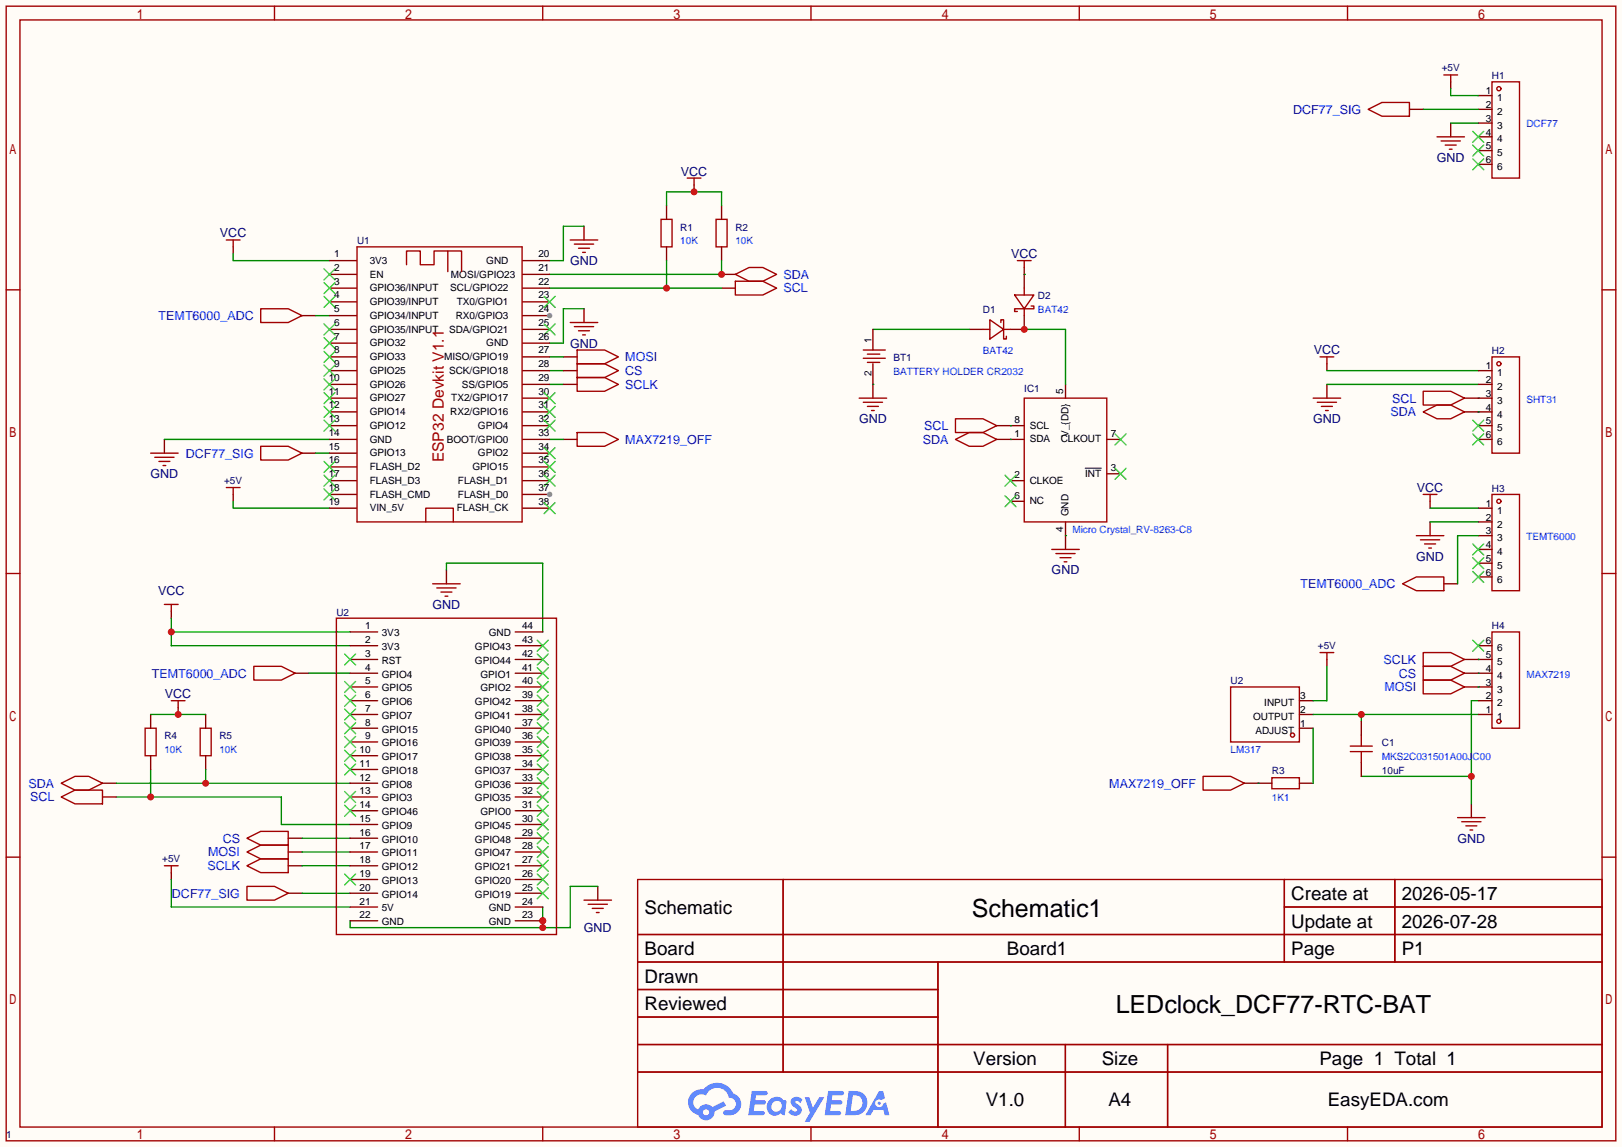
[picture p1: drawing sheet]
<svg xmlns="http://www.w3.org/2000/svg" width="299mm" height="212mm" viewBox="0 0 299 212" stroke-linecap="round" stroke-linejoin="round" font-family="sans-serif">
<path d="M0 0h299.5v211.8h-299.5z" fill="#fffcf7"/>
<g fill="none" stroke="#a10000" stroke-width=".25">
<path d="M1.1 1.1h297.2v209.6h-297.2zM3.7 3.7h292.1v204.5h-292.1zM50.7 1.1v2.6M100.2 1.1v2.6M149.7 1.1v2.6M199.3 1.1v2.6M248.8 1.1v2.6M1.1 53.5h2.6M295.8 53.5h2.5M1.1 105.9h2.6M295.8 105.9h2.5M1.1 158.3h2.6"/>
<path d="M295.8 158.3h2.5M117.7 162.4h178.1v45.8h-178.1zM117.7 172.6h178.1M117.7 177.7h178.1M144.6 162.4v35.6M173.2 177.7v30.5M237.1 162.4v15.3M237.1 167.5h58.7M257.5 162.4v15.3M117.7 182.8h55.5M117.7 192.9h178.1M117.7 187.8h55.5"/>
<path d="M117.7 198h178.1M196.7 192.9v15.3M215.6 192.9v15.3M50.7 208.2v2.5M100.2 208.2v2.5M149.7 208.2v2.5M199.3 208.2v2.5M248.8 208.2v2.5"/>
</g>
<g fill="#5487ff">
<path d="M146.3 202.8a1.3 1.3 0 0 1 1.8 .3l-.4 .6a.54 .54 0 0 0-.9-.2l.1 .2a1.58 1.58 0 0 1 1.1 1.6 1.43 1.43 0 0 1-2.5 .1l.6-.6a.64 .64 0 0 0 .5 .5 .64 .64 0 0 0 .6-.3l-.1-.2a1.6 1.6 0 0 1-1.1-1.6z"/>
<path d="M148.6 202.7h.8l.7 1.9 1.2-1.9h.9l-2.7 4.5h-.9l.9-1.7z"/>
<path d="M138.8 201.5h1.6a1.31 1.31 0 0 1 1.3 .2 .4 .4 0 0 1-.4 .6h-1.7l-.2 .9h1.7a.4 .4 0 0 1 .3 .4 .4 .4 0 0 1-.4 .4h-1.7l-.1 1.2h.8a1.23 1.23 0 0 1 1.1 .2 .39 .39 0 0 1-.3 .6h-2.6z"/>
<path d="M152.9 201.5h1.6a1.32 1.32 0 0 1 1.3 .2 .39 .39 0 0 1-.4 .6h-1.7l-.2 .9h1.7a.4 .4 0 0 1 .3 .4 .4 .4 0 0 1-.4 .4h-1.7l-.1 1.2h.8a1.23 1.23 0 0 1 1.1 .2 .39 .39 0 0 1-.3 .6h-2.6z"/>
<path d="M162.3 201.5h.7l.4 1.3-.7 .4a.75 .75 0 0 0-1.1 .3 .75 .75 0 0 0 .5 1 .75 .75 0 0 0 1-.6l.5-.3 .6 2.4h-.8l-.3-1h-1.8l-.6 1h-.9z"/>
<path d="M156.7 201.5l-.6 4.5h1.4a2.27 2.27 0 0 0 2.6-2.3 2.27 2.27 0 0 0-2.7-2.2zM157.5 202.3a1.5 1.5 0 0 1 1.8 1.5 1.5 1.5 0 0 1-2 1.4h-.2z"/>
<path d="M142.1 203.1a1.62 1.62 0 0 0-.4 2.1 1.62 1.62 0 0 0 2.1 .7l.3-.3 .4 .3 .4 .1 .3-2.5-.2-.3h-.4a1.58 1.58 0 0 0-2.5-.1zM142.7 203.6a.99 .99 0 0 1 1.6 .3 .99 .99 0 0 1-.8 1.4 .94 .94 0 0 1-1.1-.5 .94 .94 0 0 1 .3-1.2z"/>
<path d="M127.8 201.9a2.37 2.37 0 0 0 1.1 4 1.54 1.54 0 0 0 1.8 1 1.54 1.54 0 0 0 1.2-1.6l2.2-1.1-.5-.8-2.1 1.1a1.57 1.57 0 0 0-2.6 .4 1.5 1.5 0 0 1-.7-2.1 1.5 1.5 0 0 1 2.1-.5 2.23 2.23 0 0 1 2.3-1.4 2.23 2.23 0 0 1 2 1.8 1.16 1.16 0 0 1 1.3 1.1 1.16 1.16 0 0 1-1.1 1.3h-.7a.47 .47 0 0 0-.6 .3 .47 .47 0 0 0 .5 .6 2.23 2.23 0 0 0 2.2-.7 2.23 2.23 0 0 0 .4-2.3 2.16 2.16 0 0 0-1.3-1.1 3.2 3.2 0 0 0-5.4-.7l-1.1 .1zM129.8 205.4a.58 .58 0 0 1 1.1 0 .58 .58 0 0 1-1.1 0z"/>
<circle cx="162.3" cy="203.8" r=".28"/>
</g>
<g fill="none" stroke="#870000" stroke-width=".25">
<path d="M123.1 38v2.5M133.2 38v2.5M123.1 45.6v2.5M133.2 45.6v2.5M133.2 53.2h2.6M189.1 58.3v2.5h-2.5M189.1 50.7v2.5M178.9 60.8h2.6M239.9 129.4h2.5M239.9 132h2.5M239.9 134.5h2.5M232.3 144.7h2.5"/>
<path d="M239.9 144.7h2.5"/>
</g>
<g fill="none" stroke="#a10000" stroke-width=".25">
<path d="M122 40.5h2.1v5.1h-2.1zM132.2 40.5h2v5.1h-2zM135.8 51.9h5l2.6 1.3-2.6 1.3h-5zM182.8 59.1l2.5 1.7-2.5 1.8zM184.8 59.6v-.5h.5v3.5h.5v-.5M187.3 54.5h3.6l-1.8 2.5zM189.1 53.2v1.3M189.1 57v1.3M190.4 56.5h.5v.5h-3.6v.5h.5M181.5 60.8h1.3M185.3 60.8h1.3M227.2 126.9h12.7v10.1h-12.7z"/>
<path d="M234.8 143.6h5.1v2.1h-5.1z"/>
<circle cx="238.6" cy="135.8" r=".38"/>
</g>
<path d="M101.5 53.2h31.7M123.1 48.1v5.1" fill="none" stroke="#008700" stroke-width=".25"/>
<circle cx="123.1" cy="53.2" r=".63" fill="#c00"/>
<path d="M133.2 50.7h2.6M189.1 49.4v1.3M161.2 71v2.5M245 67.2v1.3" fill="none" stroke="#870000" stroke-width=".25"/>
<path d="M135.8 50.7l2.5-1.3h2.5l2.6 1.3-2.6 1.2h-2.5zM187.8 48.1h2.6M189.1 48.1v1.3M158.6 73.5h5.1M159.4 74.3h3.5M160.1 75.1h2.1M160.9 75.8h.5M243.7 65.9h2.6M245 65.9v1.3" fill="none" stroke="#a10000" stroke-width=".25"/>
<path d="M133.2 48.1v2.6h-31.7M189.1 50.7h.1M161.2 60.8h17.7" fill="none" stroke="#008700" stroke-width=".25"/>
<circle cx="133.2" cy="50.7" r=".63" fill="#c00"/>
<path d="M123.1 38v-2.6h10.1v2.6M245 68.5h27.9M245 71h27.9M272.9 73.5h.1" fill="none" stroke="#008700" stroke-width=".25"/>
<path d="M128.1 34.2v1.2M245 71v2.5M270.4 73.5h2.5M270.4 76.1h2.5" fill="none" stroke="#870000" stroke-width=".25"/>
<path d="M126.9 32.9h2.5M128.1 32.9v1.3M242.4 73.5h5.1M243.2 74.3h3.6M244 75.1h2M244.7 75.8h.5M262.8 72.3h5l2.6 1.2-2.6 1.3h-5zM262.8 76.1l2.5-1.3h2.5l2.6 1.3-2.6 1.2h-2.5z" fill="none" stroke="#a10000" stroke-width=".25"/>
<circle cx="128.1" cy="35.4" r=".63" fill="#c00"/>
<path d="M245 121.8v1.3" fill="none" stroke="#870000" stroke-width=".25"/>
<path d="M243.7 120.5h2.6M245 120.5v1.3" fill="none" stroke="#a10000" stroke-width=".25"/>
<path d="M242.4 132h30.5M251.3 132v1.2" fill="none" stroke="#008700" stroke-width=".25"/>
<circle cx="251.3" cy="132" r=".63" fill="#c00"/>
<path d="M245 123.1v6.3h-2.6M272.9 129.4h-1.2v19.1M251.3 143.4h20.4" fill="none" stroke="#008700" stroke-width=".25"/>
<path d="M270.4 121.8h2.5M270.4 124.3h2.5M270.4 126.9h2.5M229.7 144.7h2.6M271.7 148.5v2.5" fill="none" stroke="#870000" stroke-width=".25"/>
<path d="M262.8 120.5h5l2.6 1.3-2.6 1.3h-5zM262.8 123.1h5l2.6 1.2-2.6 1.3h-5zM262.8 125.6h5l2.6 1.3-2.6 1.2h-5zM222.1 143.4h5.1l2.5 1.3-2.5 1.2h-5.1zM269.1 151h5.1M269.9 151.8h3.5M270.6 152.5h2.1M271.4 153.3h.5" fill="none" stroke="#a10000" stroke-width=".25"/>
<circle cx="271.7" cy="143.4" r=".63" fill="#c00"/>
<path d="M186.6 78.6h2.5M196.7 71v2.5M186.6 81.2h2.5M186.6 88.8h2.5M186.6 92.6h2.5M196.7 96.4v2.5M204.3 81.2h2.6M204.3 87.5h2.6" fill="none" stroke="#870000" stroke-width=".25"/>
<path d="M185.5 87.8l2.1 2M185.5 91.6l2.1 2M187.6 87.8l-2.1 2M187.6 91.6l-2.1 2M205.9 80.1l2 2.1M205.9 86.5l2 2M207.9 80.1l-2 2.1M207.9 86.5l-2 2" fill="none" stroke="#3c3" stroke-width=".25"/>
<path d="M200.4 86.5h2.9" fill="none" stroke="#000" stroke-width=".18"/>
<path d="M189.1 73.5h15.2v22.9h-15.2z" fill="none" stroke="#a10000" stroke-width=".25"/>
<path d="M189.1 60.8h7.6v10.2" fill="none" stroke="#008700" stroke-width=".25"/>
<circle cx="189.1" cy="60.8" r=".63" fill="#c00"/>
<g fill="none" stroke="#870000" stroke-width=".25">
<path d="M267.8 15.1v1.3M272.9 17.7h2.6M260.2 20.2h2.6M267.8 22.7v2.6M272.9 20.2h2.6M272.9 22.7h2.6M272.9 25.3h2.6M272.9 27.8h2.6M272.9 30.4h2.6M43.1 45.6v1.3M55.8 58.3h2.5M60.8 58.3h5"/>
<path d="M60.8 48.1h5M60.8 50.7h5M60.8 53.2h5M60.8 55.8h5M96.5 58.3h5M96.5 48.1h5M96.5 50.7h5M96.5 53.2h5M96.5 55.8h5M107.8 41.8v2.5M107.8 57v2.6M60.8 78.6h5"/>
<path d="M60.8 68.5h5M60.8 71h5M60.8 73.5h5M60.8 76.1h5M60.8 65.9h5M60.8 60.8h5M60.8 63.4h5M104 68.5h2.6M104 71h2.6M104 65.9h2.6M161.2 60.8v3.8M161.2 67.2v3.8"/>
<path d="M184 78.6h2.6M272.9 78.6h2.6M272.9 68.5h2.6M272.9 71h2.6M272.9 73.5h2.6M272.9 76.1h2.6M30.4 81.2v2.5M43.1 91.3v1.3M55.8 83.7h2.5M60.8 81.2h5M60.8 93.9h5M60.8 83.7h5"/>
<path d="M60.8 86.2h5M60.8 88.8h5M60.8 91.3h5M104 81.2h2.6M184 81.2h2.6M196.7 98.9v2.6M264 92.6v1.3M264 96.4v2.5M272.9 81.2h2.6M272.9 93.9h2.6M272.9 96.4h2.6M272.9 98.9h2.6"/>
<path d="M266.6 107.8h2.5M272.9 101.5h2.6M272.9 104h2.6M272.9 106.6h2.6M272.9 119.3h2.6M251.3 133.2v2.6M272.9 132h2.6M272.9 129.4h2.6M272.9 126.9h2.6M272.9 124.3h2.6M272.9 121.8h2.6M251.3 140.8v2.6"/>
</g>
<g fill="none" stroke="#a10000" stroke-width=".25">
<path d="M266.6 13.8h2.5M267.8 13.8v1.3M275.5 15.1h5v17.8h-5zM252.6 20.2l2.5-1.3h5.1v2.6h-5.1zM265.3 25.3h5.1M266.1 26h3.5M266.8 26.8h2.1M267.6 27.6h.5M41.8 44.3h2.5M43.1 44.3v1.3M48.1 57h5.1l2.6 1.3-2.6 1.3h-5.1zM105.3 44.3h5.1"/>
<path d="M105.3 59.6h5.1M106 45.1h3.6M106.8 45.8h2M107.6 46.6h.5M106 60.3h3.6M106.6 69.7h5l2.6 1.3-2.6 1.3h-5zM106.6 67.2h5l2.6 1.3-2.6 1.2h-5zM106.6 64.6h5l2.6 1.3-2.6 1.3h-5zM106.6 79.9h5l2.6 1.3-2.6 1.2h-5zM106.8 61.1h2M107.6 61.8h.5M159.4 64.6h4"/>
<path d="M159.4 66.2h4M160.1 65.4h2.3M160.1 66.9h2.3M176.4 77.3h5.1l2.5 1.3-2.5 1.3h-5.1zM275.5 65.9h5v17.8h-5zM27.8 83.7h5.1M28.6 84.5h3.5M29.3 85.2h2.1M30.1 86h.5M41.8 90h2.5M43.1 90v1.3M48.1 82.4h5.1l2.6 1.3-2.6 1.3h-5.1z"/>
<path d="M176.4 81.2l2.5-1.3h2.6l2.5 1.3-2.5 1.2h-2.6zM261.5 98.9h5.1M262.3 99.7h3.5M262.8 91.3h2.5M264 91.3v1.3M275.5 91.3h5v17.8h-5zM194.2 101.5h5.1M194.9 102.2h3.6M195.7 103h2M196.5 103.8h.5M259 107.8l2.5-1.2h5.1v2.5h-5.1zM263 100.5h2"/>
<path d="M263.8 101.2h.5M275.5 116.7h5v17.8h-5zM249.3 138.8h4.1M249.3 137.8h4.1M251.3 135.8v2M251.3 138.8v2"/>
<circle cx="276.7" cy="16.4" r=".38"/>
<circle cx="276.7" cy="67.2" r=".38"/>
<circle cx="276.7" cy="92.6" r=".38"/>
<circle cx="276.7" cy="133.2" r=".38"/>
</g>
<g fill="none" stroke="#008700" stroke-width=".25">
<path d="M267.8 16.4v1.3h5.1M262.8 20.2h10.1M267.8 22.7h5.1M43.1 46.9v1.2h17.7M58.3 58.3h2.5M107.8 41.8h-3.8v6.3h-2.5M107.8 57h-3.8v6.4h-2.5M101.5 68.5h2.5M101.5 71h2.5M101.5 65.9h2.5M161.2 71h.1M186.6 78.6h.1"/>
<path d="M272.9 76.1h.1M30.4 81.2h30.4M43.1 92.6v1.3h17.7M58.3 83.7h2.5M101.5 81.2h2.5M186.6 81.2h.1M196.7 98.9h.1M264 93.9h8.9M264 96.4h8.9M272.9 98.9h-3.8v8.9M242.4 134.5v10.2M272.9 121.8h.1"/>
<path d="M272.9 124.3h.1M272.9 126.9h.1M232.3 144.7h.1"/>
</g>
<g fill="none" stroke="#3c3" stroke-width=".25">
<path d="M271.9 24.3l2 2M271.9 26.8l2 2M271.9 29.3l2 2.1M273.9 24.3l-2 2M273.9 26.8l-2 2M273.9 29.3l-2 2.1M59.8 49.7l2 2M59.8 52.2l2 2M59.8 54.7l2 2.1M59.8 59.8l2 2M61.8 49.7l-2 2M61.8 52.2l-2 2"/>
<path d="M61.8 54.7l-2 2.1M61.8 59.8l-2 2M100.5 54.7l2 2.1M102.5 54.7l-2 2.1M59.8 62.4l2 2M59.8 64.9l2 2M59.8 67.4l2 2.1M59.8 70l2 2M59.8 72.5l2 2M59.8 75.1l2 2M59.8 77.6l2 2M61.8 62.4l-2 2"/>
<path d="M61.8 64.9l-2 2M61.8 67.4l-2 2.1M61.8 70l-2 2M61.8 72.5l-2 2M61.8 75.1l-2 2M61.8 77.6l-2 2M271.9 77.6l2 2M273.9 77.6l-2 2M59.8 85.2l2 2M59.8 87.8l2 2M59.8 90.3l2 2M61.8 85.2l-2 2"/>
<path d="M61.8 87.8l-2 2M61.8 90.3l-2 2M271.9 80.1l2 2.1M273.9 80.1l-2 2.1M271.9 100.5l2 2M271.9 103l2 2M271.9 105.5l2 2.1M271.9 118.2l2 2.1M273.9 100.5l-2 2M273.9 103l-2 2M273.9 105.5l-2 2.1M273.9 118.2l-2 2.1"/>
</g>
<circle cx="101.5" cy="58.3" r=".51" fill="#999"/>
<g fill="none" stroke="#870000" stroke-width=".25">
<path d="M96.5 60.8h5M96.5 63.4h5M96.5 65.9h5M96.5 68.5h5M96.5 71h5M96.5 73.5h5M96.5 76.1h5M96.5 78.6h5M96.5 81.2h5M96.5 83.7h5M96.5 86.2h5M96.5 88.8h5"/>
<path d="M96.5 91.3h5"/>
</g>
<g fill="none" stroke="#3c3" stroke-width=".25">
<path d="M100.5 59.8l2 2M102.5 59.8l-2 2M100.5 72.5l2 2M100.5 75.1l2 2M100.5 77.6l2 2M102.5 72.5l-2 2M102.5 75.1l-2 2M102.5 77.6l-2 2M100.5 82.7l2 2M100.5 85.2l2 2M100.5 87.8l2 2M102.5 82.7l-2 2"/>
<path d="M102.5 85.2l-2 2M102.5 87.8l-2 2"/>
</g>
<circle cx="101.5" cy="91.3" r=".51" fill="#999"/>
<path d="M96.5 93.9h5M31.6 161.2v1.2M110.4 163.7v2.5" fill="none" stroke="#870000" stroke-width=".25"/>
<path d="M100.5 92.8l2 2.1M102.5 92.8l-2 2.1" fill="none" stroke="#3c3" stroke-width=".25"/>
<path d="M65.9 45.6h30.5v50.8h-30.5zM75.1 48.9v-2.5h2.5v2.5h2.5v-2.5h2.6v3.8M82.7 46.4h2.5v3.8M78.6 96.4v-2.5h5.1v2.5M30.4 159.9h2.5M31.6 159.9v1.3M107.8 166.2h5.1M108.6 167h3.5M109.3 167.8h2.1M110.1 168.5h.5" fill="none" stroke="#a10000" stroke-width=".25"/>
<path d="M31.6 162.4v5.1h33M100.2 167.5v3.8M110.4 163.7h-5.1v7.6h-40.7v-1.2" fill="none" stroke="#008700" stroke-width=".25"/>
<g fill="#c00">
<circle cx="100.2" cy="171.3" r=".63"/>
<circle cx="100.2" cy="170.1" r=".63"/>
</g>
<path d="M31.6 112.9v1.3" fill="none" stroke="#870000" stroke-width=".25"/>
<path d="M30.4 111.6h2.5M31.6 111.6v1.3" fill="none" stroke="#a10000" stroke-width=".25"/>
<path d="M31.6 116.7h33M31.6 114.2v5.1h33" fill="none" stroke="#008700" stroke-width=".25"/>
<circle cx="31.6" cy="116.7" r=".63" fill="#c00"/>
<path d="M82.4 105.3v2.5M54.5 124.3h2.5M53.2 159.9h2.6M53.2 154.8h2.6M53.2 157.4h2.6" fill="none" stroke="#870000" stroke-width=".25"/>
<path d="M79.9 107.8h5.1M80.6 108.6h3.6M81.4 109.3h2M82.2 110.1h.5M46.9 123.1h5l2.6 1.2-2.6 1.3h-5zM45.6 159.9l2.5-1.3h5.1v2.6h-5.1zM45.6 154.8l2.5-1.3h5.1v2.6h-5.1zM45.6 157.4l2.5-1.3h5.1v2.5h-5.1z" fill="none" stroke="#a10000" stroke-width=".25"/>
<path d="M82.4 105.3v-1.3h17.8v12.7M57 124.3h7.6M21.5 147.2h30.4v5.1h12.7M27.8 142.1v5.1" fill="none" stroke="#008700" stroke-width=".25"/>
<circle cx="27.8" cy="147.2" r=".63" fill="#c00"/>
<path d="M27.8 132v2.5M27.8 139.6v2.5M38 132v2.5M38 139.6v2.5M18.9 147.2h2.6M18.9 144.7h2.6M53.2 165h2.6" fill="none" stroke="#870000" stroke-width=".25"/>
<path d="M26.8 134.5h2v5.1h-2zM37 134.5h2v5.1h-2zM11.3 147.2l2.5-1.3h5.1v2.6h-5.1zM11.3 144.7l2.5-1.3h2.6l2.5 1.3-2.5 1.2h-2.6zM45.6 163.7h5.1l2.5 1.3-2.5 1.2h-5.1z" fill="none" stroke="#a10000" stroke-width=".25"/>
<path d="M21.5 144.7h43.1M38 142.1v2.6" fill="none" stroke="#008700" stroke-width=".25"/>
<circle cx="38" cy="144.7" r=".63" fill="#c00"/>
<path d="M32.9 130.7v1.3" fill="none" stroke="#870000" stroke-width=".25"/>
<path d="M31.6 129.4h2.6M32.9 129.4v1.3" fill="none" stroke="#a10000" stroke-width=".25"/>
<path d="M27.8 132h10.2" fill="none" stroke="#008700" stroke-width=".25"/>
<circle cx="32.9" cy="132" r=".63" fill="#c00"/>
<path d="M55.8 154.8h8.8M55.8 157.4h8.8M55.8 159.9h8.8M55.8 165h8.8" fill="none" stroke="#008700" stroke-width=".25"/>
<path d="M62.1 114.2h40.6v58.4h-40.6z" fill="none" stroke="#a10000" stroke-width=".25"/>
<path d="M95.1 170.1h5.1" fill="none" stroke="#870000" stroke-width=".25"/>
<circle cx="100.2" cy="170.1" r=".63" fill="#c00"/>
<g fill="none" stroke="#870000" stroke-width=".25">
<path d="M64.6 119.3h5.1M64.6 116.7h5.1M95.1 119.3h5.1M95.1 116.7h5.1M64.6 139.6h5.1M64.6 137h5.1M64.6 134.5h5.1M64.6 132h5.1M64.6 129.4h5.1M64.6 126.9h5.1M64.6 124.3h5.1M64.6 121.8h5.1"/>
<path d="M95.1 139.6h5.1M95.1 137h5.1M95.1 134.5h5.1M95.1 132h5.1M95.1 129.4h5.1M95.1 126.9h5.1M95.1 124.3h5.1M95.1 121.8h5.1M64.6 159.9h5.1M64.6 157.4h5.1M64.6 154.8h5.1M64.6 152.3h5.1"/>
<path d="M64.6 149.7h5.1M64.6 147.2h5.1M64.6 144.7h5.1M64.6 142.1h5.1M95.1 159.9h5.1M95.1 157.4h5.1M95.1 154.8h5.1M95.1 152.3h5.1M95.1 149.7h5.1M95.1 147.2h5.1M95.1 144.7h5.1M95.1 142.1h5.1"/>
<path d="M64.6 167.5h5.1M64.6 165h5.1M64.6 162.4h5.1M64.6 170.1h5.1M95.1 167.5h5.1M95.1 165h5.1M95.1 162.4h5.1"/>
</g>
<g fill="none" stroke="#3c3" stroke-width=".25">
<path d="M99.2 118.2l2 2.1M101.2 118.2l-2 2.1M63.6 138.6l2.1 2M63.6 136l2.1 2M63.6 133.5l2.1 2M63.6 130.9l2.1 2.1M63.6 128.4l2.1 2M63.6 125.9l2.1 2M63.6 120.8l2.1 2M65.7 138.6l-2.1 2M65.7 136l-2.1 2M65.7 133.5l-2.1 2"/>
<path d="M65.7 130.9l-2.1 2.1M65.7 128.4l-2.1 2M65.7 125.9l-2.1 2M65.7 120.8l-2.1 2M99.2 138.6l2 2M99.2 136l2 2M99.2 133.5l2 2M99.2 130.9l2 2.1M99.2 128.4l2 2M99.2 125.9l2 2M99.2 123.3l2 2M99.2 120.8l2 2"/>
<path d="M101.2 138.6l-2 2M101.2 136l-2 2M101.2 133.5l-2 2M101.2 130.9l-2 2.1M101.2 128.4l-2 2M101.2 125.9l-2 2M101.2 123.3l-2 2M101.2 120.8l-2 2M63.6 148.7l2.1 2M63.6 146.2l2.1 2M63.6 141.1l2.1 2M65.7 148.7l-2.1 2"/>
<path d="M65.7 146.2l-2.1 2M65.7 141.1l-2.1 2M99.2 158.9l2 2M99.2 156.3l2 2.1M99.2 153.8l2 2M99.2 151.3l2 2M99.2 148.7l2 2M99.2 146.2l2 2M99.2 143.6l2 2.1M99.2 141.1l2 2M101.2 158.9l-2 2M101.2 156.3l-2 2.1"/>
<path d="M101.2 153.8l-2 2M101.2 151.3l-2 2M101.2 148.7l-2 2M101.2 146.2l-2 2M101.2 143.6l-2 2.1M101.2 141.1l-2 2M63.6 161.4l2.1 2M65.7 161.4l-2.1 2M99.2 164l2 2M99.2 161.4l2 2M101.2 164l-2 2M101.2 161.4l-2 2"/>
</g>
<g font-size="4.6">
<text x="179.4" y="169.4">Schematic1</text>
<text x="206" y="187.1">LEDclock_DCF77-RTC-BAT</text>
</g>
<g font-size="3.5">
<text x="238.4" y="166.2">Create at</text>
<text x="258.8" y="166.2">2026-05-17</text>
<text x="119" y="168.8">Schematic</text>
<text x="238.4" y="171.3">Update at</text>
<text x="258.8" y="171.3">2026-07-28</text>
<text x="119" y="176.4">Board</text>
<text x="185.9" y="176.4">Board1</text>
<text x="238.4" y="176.4">Page</text>
<text x="258.8" y="176.4">P1</text>
<text x="119" y="181.5">Drawn</text>
<text x="119" y="186.6">Reviewed</text>
<text x="179.7" y="196.7">Version</text>
<text x="203.4" y="196.7">Size</text>
<text x="243.6" y="196.7">Page 1 Total 1</text>
<text x="182" y="204.3">V1.0</text>
<text x="204.7" y="204.3">A4</text>
<text x="245.1" y="204.3">EasyEDA.com</text>
</g>
<text font-size="2.9" fill="#a00000" x="82" y="85.4" transform="rotate(-90 82 85.4)">ESP32 Devkit V1.1</text>
<g font-size="2.3" fill="#00f">
<text x="238.8" y="21">DCF77_SIG</text>
<text x="144.7" y="51.5">SDA</text>
<text x="29.3" y="59.1">TEMT6000_ADC</text>
<text x="144.7" y="54">SCL</text>
<text x="115.4" y="71.8">SCLK</text>
<text x="115.4" y="69.3">CS</text>
<text x="115.4" y="66.7">MOSI</text>
<text x="256.7" y="76.9">SDA</text>
<text x="257" y="74.3">SCL</text>
<text x="115.4" y="82">MAX7219_OFF</text>
<text x="170.4" y="82">SDA</text>
<text x="170.6" y="79.4">SCL</text>
<text x="34.3" y="84.5">DCF77_SIG</text>
<text x="240.1" y="108.6">TEMT6000_ADC</text>
<text x="28" y="125.1">TEMT6000_ADC</text>
<text x="255.5" y="122.6">SCLK</text>
<text x="258.3" y="125.1">CS</text>
<text x="255.6" y="127.7">MOSI</text>
<text x="5.3" y="145.5">SDA</text>
<text x="5.5" y="148">SCL</text>
<text x="204.8" y="145.5">MAX7219_OFF</text>
<text x="41.1" y="155.6">CS</text>
<text x="38.3" y="160.7">SCLK</text>
<text x="38.4" y="158.2">MOSI</text>
<text x="31.7" y="165.8">DCF77_SIG</text>
</g>
<g font-size="2.3" fill="#000080">
<text x="265.3" y="29.9">GND</text>
<text x="125.7" y="32.4">VCC</text>
<text x="40.6" y="43.9">VCC</text>
<text x="186.7" y="47.7">VCC</text>
<text x="105.3" y="48.9">GND</text>
<text x="105.3" y="64.2">GND</text>
<text x="242.5" y="65.5">VCC</text>
<text x="158.6" y="78.2">GND</text>
<text x="242.4" y="78.2">GND</text>
<text x="27.8" y="88.3">GND</text>
<text x="261.6" y="90.9">VCC</text>
<text x="194.2" y="106.1">GND</text>
<text x="261.5" y="103.6">GND</text>
<text x="29.2" y="109.9">VCC</text>
<text x="79.9" y="112.4">GND</text>
<text x="30.5" y="129">VCC</text>
<text x="269.1" y="155.6">GND</text>
<text x="107.8" y="172.1">GND</text>
</g>
<g font-size="1.8" fill="#000080">
<text x="266.2" y="13.1">+5V</text>
<text x="275.5" y="14.7">H1</text>
<text x="65.9" y="45.1">U1</text>
<text x="125.6" y="42.6">R1</text>
<text x="135.8" y="42.6">R2</text>
<text x="181.5" y="57.8">D1</text>
<text x="191.6" y="55.3">D2</text>
<text x="275.5" y="65.5">H2</text>
<text x="165" y="66.7">BT1</text>
<text x="189.1" y="72.4">IC1</text>
<text x="41.4" y="89.3">+5V</text>
<text x="275.5" y="90.9">H3</text>
<text x="62.1" y="113.7">U2</text>
<text x="243.3" y="119.8">+5V</text>
<text x="275.5" y="116.3">H4</text>
<text x="227.2" y="126.4">U2</text>
<text x="30.4" y="136.6">R4</text>
<text x="40.5" y="136.6">R5</text>
<text x="255.1" y="137.8">C1</text>
<text x="234.8" y="142.9">R3</text>
<text x="255.1" y="142.9">10uF</text>
<text x="30" y="159.2">+5V</text>
<text x="1.1" y="210.2">1</text>
</g>
<g font-size="1.8">
<text x="274.3" y="17.4">1</text>
<text x="274.3" y="20">2</text>
<text x="274.3" y="22.5">3</text>
<text x="276.4" y="18.7">1</text>
<text x="276.4" y="21.2">2</text>
<text x="276.4" y="23.8">3</text>
<text x="274.3" y="25">4</text>
<text x="274.3" y="27.6">5</text>
<text x="276.4" y="26.3">4</text>
<text x="276.4" y="28.9">5</text>
<text x="274.3" y="30.1">6</text>
<text x="276.4" y="31.4">6</text>
<text x="61.7" y="47.5">1</text>
<text x="99.4" y="47.5">20</text>
<text x="61.7" y="50">2</text>
<text x="61.7" y="52.6">3</text>
<text x="68.3" y="48.7">3V3</text>
<text x="68.3" y="51.3">EN</text>
<text x="68.3" y="53.8">GPIO36/INPUT</text>
<text x="83.1" y="53.8">SCL/GPIO22</text>
<text x="83.3" y="51.3">MOSI/GPIO23</text>
<text x="89.8" y="48.7">GND</text>
<text x="99.4" y="50">21</text>
<text x="99.4" y="52.6">22</text>
<text x="61.7" y="55.1">4</text>
<text x="61.7" y="57.6">5</text>
<text x="68.3" y="56.4">GPIO39/INPUT</text>
<text x="68.3" y="58.9">GPIO34/INPUT</text>
<text x="84.1" y="58.9">RX0/GPIO3</text>
<text x="84.3" y="56.4">TX0/GPIO1</text>
<text x="99.4" y="55.1">23</text>
<text x="99.4" y="57.6">24</text>
<text x="61.7" y="60.2">6</text>
<text x="61.7" y="62.7">7</text>
<text x="61.7" y="65.3">8</text>
<text x="68.3" y="61.4">GPIO35/INPUT</text>
<text x="68.3" y="64">GPIO32</text>
<text x="82.9" y="61.4">SDA/GPIO21</text>
<text x="89.8" y="64">GND</text>
<text x="99.4" y="60.2">25</text>
<text x="99.4" y="62.7">26</text>
<text x="99.4" y="65.3">27</text>
<text x="160.9" y="63.4" transform="rotate(-90 160.9 63.4)">1</text>
<text x="60.7" y="70.3">10</text>
<text x="61.7" y="67.8">9</text>
<text x="68.3" y="66.5">GPIO33</text>
<text x="68.3" y="69.1">GPIO25</text>
<text x="68.3" y="71.6">GPIO26</text>
<text x="82" y="66.5">MISO/GPIO19</text>
<text x="82.9" y="69.1">SCK/GPIO18</text>
<text x="85.3" y="71.6">SS/GPIO5</text>
<text x="99.4" y="67.8">28</text>
<text x="99.4" y="70.3">29</text>
<text x="160.9" y="69.5" transform="rotate(-90 160.9 69.5)">2</text>
<text x="274.3" y="68.2">1</text>
<text x="274.3" y="70.8">2</text>
<text x="276.4" y="69.5">1</text>
<text x="60.7" y="72.9">11</text>
<text x="60.7" y="75.4">12</text>
<text x="60.7" y="78">13</text>
<text x="68.3" y="74.1">GPIO27</text>
<text x="68.3" y="76.7">GPIO14</text>
<text x="83.1" y="76.7">RX2/GPIO16</text>
<text x="83.3" y="74.1">TX2/GPIO17</text>
<text x="99.4" y="72.9">30</text>
<text x="99.4" y="75.4">31</text>
<text x="99.4" y="78">32</text>
<text x="196.3" y="72.8" transform="rotate(-90 196.3 72.8)">5</text>
<text x="274.3" y="73.3">3</text>
<text x="274.3" y="75.8">4</text>
<text x="276.4" y="72">2</text>
<text x="276.4" y="74.6">3</text>
<text x="276.4" y="77.1">4</text>
<text x="60.7" y="80.5">14</text>
<text x="60.7" y="83">15</text>
<text x="68.3" y="79.2">GPIO12</text>
<text x="68.3" y="81.8">GND</text>
<text x="82.5" y="81.8">BOOT/GPIO0</text>
<text x="88.2" y="79.2">GPIO4</text>
<text x="99.4" y="80.5">33</text>
<text x="99.4" y="83">34</text>
<text x="187.3" y="78.2">8</text>
<text x="187.3" y="80.7">1</text>
<text x="190.1" y="79.2">SCL</text>
<text x="190.1" y="81.7">SDA</text>
<text x="195.8" y="81.7">CLKOUT</text>
<text x="197.3" y="80.7" transform="rotate(-90 197.3 80.7)">V_{DD}</text>
<text x="205.1" y="80.7">7</text>
<text x="274.3" y="78.4">5</text>
<text x="274.3" y="80.9">6</text>
<text x="276.4" y="79.7">5</text>
<text x="276.4" y="82.2">6</text>
<text x="60.7" y="85.6">16</text>
<text x="60.7" y="88.1">17</text>
<text x="68.3" y="84.3">GPIO13</text>
<text x="68.3" y="86.8">FLASH_D2</text>
<text x="68.3" y="89.4">FLASH_D3</text>
<text x="84.6" y="89.4">FLASH_D1</text>
<text x="87.2" y="86.8">GPIO15</text>
<text x="88.2" y="84.3">GPIO2</text>
<text x="99.4" y="85.6">35</text>
<text x="99.4" y="88.1">36</text>
<text x="187.3" y="88.3">2</text>
<text x="190.1" y="89.3">CLKOE</text>
<text x="200.3" y="88.1">INT</text>
<text x="205.1" y="87">3</text>
<text x="60.7" y="90.7">18</text>
<text x="60.7" y="93.2">19</text>
<text x="68.3" y="91.9">FLASH_CMD</text>
<text x="68.3" y="94.5">VIN_5V</text>
<text x="84.3" y="94.5">FLASH_CK</text>
<text x="84.6" y="91.9">FLASH_D0</text>
<text x="99.4" y="90.7">37</text>
<text x="99.4" y="93.2">38</text>
<text x="187.3" y="92.1">6</text>
<text x="190.1" y="93.1">NC</text>
<text x="197.3" y="95.4" transform="rotate(-90 197.3 95.4)">GND</text>
<text x="274.3" y="93.6">1</text>
<text x="276.4" y="94.9">1</text>
<text x="196.3" y="98.2" transform="rotate(-90 196.3 98.2)">4</text>
<text x="274.3" y="96.2">2</text>
<text x="274.3" y="98.7">3</text>
<text x="274.3" y="101.2">4</text>
<text x="276.4" y="97.4">2</text>
<text x="276.4" y="100">3</text>
<text x="274.3" y="103.8">5</text>
<text x="274.3" y="106.3">6</text>
<text x="276.4" y="102.5">4</text>
<text x="276.4" y="105.1">5</text>
<text x="276.4" y="107.6">6</text>
<text x="67.4" y="118.8">2</text>
<text x="67.4" y="116.3">1</text>
<text x="70.5" y="117.5">3V3</text>
<text x="90.3" y="117.5">GND</text>
<text x="96.4" y="118.8">43</text>
<text x="96.4" y="116.3">44</text>
<text x="274.3" y="119">6</text>
<text x="67.4" y="123.9">4</text>
<text x="67.4" y="121.3">3</text>
<text x="70.5" y="125.1">GPIO4</text>
<text x="70.5" y="122.6">RST</text>
<text x="70.5" y="120.1">3V3</text>
<text x="87.7" y="122.6">GPIO44</text>
<text x="87.7" y="120.1">GPIO43</text>
<text x="88.7" y="125.1">GPIO1</text>
<text x="96.4" y="123.9">41</text>
<text x="96.4" y="121.3">42</text>
<text x="274.3" y="124.1">4</text>
<text x="274.3" y="121.6">5</text>
<text x="276.4" y="125.4">4</text>
<text x="276.4" y="122.8">5</text>
<text x="276.4" y="120.3">6</text>
<text x="67.4" y="131.5">7</text>
<text x="67.4" y="129">6</text>
<text x="67.4" y="126.4">5</text>
<text x="70.5" y="130.2">GPIO6</text>
<text x="70.5" y="127.7">GPIO5</text>
<text x="87.7" y="130.2">GPIO42</text>
<text x="88.7" y="127.7">GPIO2</text>
<text x="96.4" y="131.5">38</text>
<text x="96.4" y="129">39</text>
<text x="96.4" y="126.4">40</text>
<text x="233.4" y="130.5">INPUT</text>
<text x="240" y="129.2">3</text>
<text x="240" y="131.7">2</text>
<text x="274.3" y="131.7">1</text>
<text x="274.3" y="129.2">2</text>
<text x="274.3" y="126.6">3</text>
<text x="276.4" y="130.5">2</text>
<text x="276.4" y="127.9">3</text>
<text x="67.4" y="136.6">9</text>
<text x="67.4" y="134">8</text>
<text x="70.5" y="137.8">GPIO16</text>
<text x="70.5" y="135.3">GPIO15</text>
<text x="70.5" y="132.8">GPIO7</text>
<text x="87.7" y="137.8">GPIO39</text>
<text x="87.7" y="135.3">GPIO40</text>
<text x="87.7" y="132.8">GPIO41</text>
<text x="96.4" y="136.6">36</text>
<text x="96.4" y="134">37</text>
<text x="231.4" y="133">OUTPUT</text>
<text x="231.8" y="135.5">ADJUST</text>
<text x="240" y="134.3">1</text>
<text x="276.4" y="133">1</text>
<text x="66.4" y="141.7">11</text>
<text x="66.4" y="139.1">10</text>
<text x="70.5" y="142.9">GPIO18</text>
<text x="70.5" y="140.4">GPIO17</text>
<text x="87.7" y="142.9">GPIO37</text>
<text x="87.7" y="140.4">GPIO38</text>
<text x="96.4" y="141.7">34</text>
<text x="96.4" y="139.1">35</text>
<text x="66.4" y="149.3">14</text>
<text x="66.4" y="146.7">13</text>
<text x="66.4" y="144.2">12</text>
<text x="70.5" y="148">GPIO3</text>
<text x="70.5" y="145.5">GPIO8</text>
<text x="87.7" y="148">GPIO35</text>
<text x="87.7" y="145.5">GPIO36</text>
<text x="96.4" y="149.3">31</text>
<text x="96.4" y="146.7">32</text>
<text x="96.4" y="144.2">33</text>
<text x="66.4" y="154.4">16</text>
<text x="66.4" y="151.8">15</text>
<text x="70.5" y="155.6">GPIO10</text>
<text x="70.5" y="153.1">GPIO9</text>
<text x="70.5" y="150.5">GPIO46</text>
<text x="87.7" y="155.6">GPIO48</text>
<text x="87.7" y="153.1">GPIO45</text>
<text x="88.7" y="150.5">GPIO0</text>
<text x="96.4" y="154.4">29</text>
<text x="96.4" y="151.8">30</text>
<text x="66.4" y="162">19</text>
<text x="66.4" y="159.4">18</text>
<text x="66.4" y="156.9">17</text>
<text x="70.5" y="160.7">GPIO12</text>
<text x="70.5" y="158.2">GPIO11</text>
<text x="87.7" y="160.7">GPIO21</text>
<text x="87.7" y="158.2">GPIO47</text>
<text x="96.4" y="162">26</text>
<text x="96.4" y="159.4">27</text>
<text x="96.4" y="156.9">28</text>
<text x="66.4" y="167.1">21</text>
<text x="66.4" y="164.5">20</text>
<text x="70.5" y="165.8">GPIO14</text>
<text x="70.5" y="163.2">GPIO13</text>
<text x="87.7" y="165.8">GPIO19</text>
<text x="87.7" y="163.2">GPIO20</text>
<text x="96.4" y="167.1">24</text>
<text x="96.4" y="164.5">25</text>
<text x="66.4" y="169.6">22</text>
<text x="70.5" y="170.9">GND</text>
<text x="70.5" y="168.3">5V</text>
<text x="90.3" y="170.9">GND</text>
<text x="90.3" y="168.3">GND</text>
<text x="96.4" y="169.6">23</text>
</g>
<g font-size="1.8" fill="#00f">
<text x="281.8" y="23.5">DCF77</text>
<text x="125.6" y="45.1">10K</text>
<text x="135.8" y="45.1">10K</text>
<text x="191.6" y="57.8">BAT42</text>
<text x="181.5" y="65.5">BAT42</text>
<text x="165" y="69.3">BATTERY HOLDER CR2032</text>
<text x="281.8" y="74.3">SHT31</text>
<text x="198" y="98.5">Micro Crystal_RV-8263-C8</text>
<text x="281.8" y="99.7">TEMT6000</text>
<text x="281.8" y="125.1">MAX7219</text>
<text x="30.4" y="139.1">10K</text>
<text x="40.5" y="139.1">10K</text>
<text x="227.2" y="139.1">LM317</text>
<text x="255.1" y="140.4">MKS2C031501A00JC00</text>
<text x="234.8" y="148">1K1</text>
</g>
</svg>
